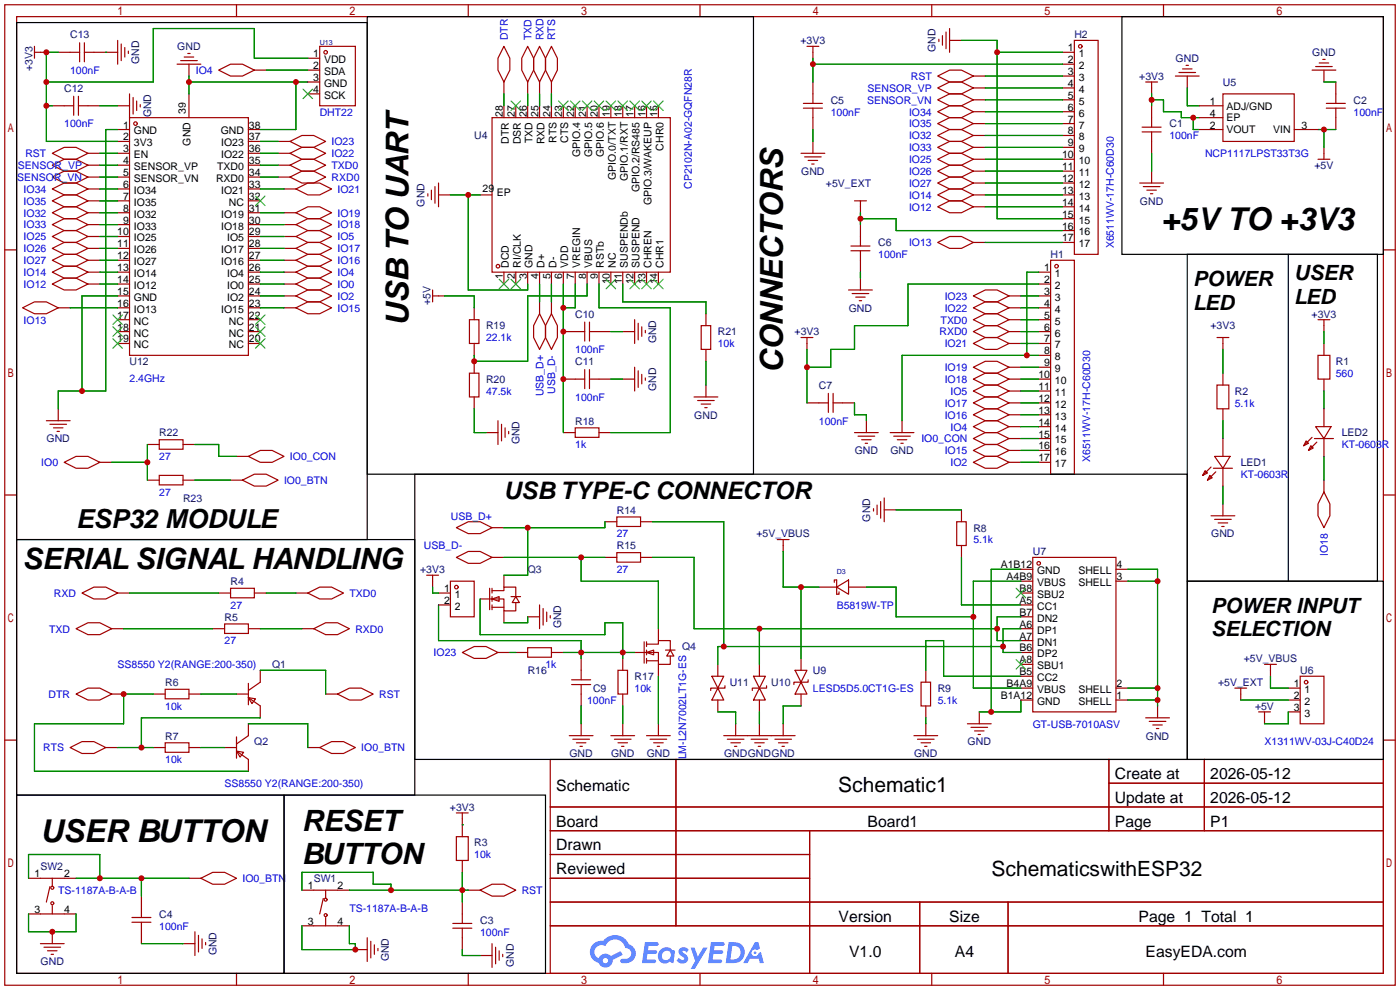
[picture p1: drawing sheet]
<svg xmlns="http://www.w3.org/2000/svg" width="299mm" height="212mm" viewBox="0 0 299 212" stroke-linecap="round" stroke-linejoin="round" font-family="sans-serif">
<g fill="none" stroke="#a10000" stroke-width=".25">
<path d="M1 1h297.2v209.6h-297.2zM3.6 3.6h292.1v204.4h-292.1zM50.5 1v2.6M100.1 1v2.6M149.6 1v2.6M199.1 1v2.6M248.7 1v2.6M1 53.4h2.6M295.7 53.4h2.5M1 105.8h2.6M295.7 105.8h2.5M1 158.2h2.6"/>
<path d="M295.7 158.2h2.5M117.6 162.3h178.1v45.7h-178.1zM117.6 172.5h178.1M117.6 177.5h178.1M144.5 162.3v35.6M173 177.5v30.5M237 162.3v15.2M237 167.4h58.7M257.4 162.3v15.2M117.6 182.6h55.4M117.6 192.8h178.1M117.6 187.7h55.4"/>
<path d="M117.6 197.9h178.1M196.6 192.8v15.2M215.4 192.8v15.2M50.5 208v2.6M100.1 208v2.6M149.6 208v2.6M199.1 208v2.6M248.7 208v2.6"/>
</g>
<g fill="#5487ff">
<path d="M145.3 202.7a1.3 1.3 0 0 1 1.9 .3l-.4 .6a.54 .54 0 0 0-.9-.2l.1 .2a1.34 1.34 0 0 1 .9 1.8 1.47 1.47 0 0 1-2.3-.1l.5-.6 .8 .5a.31 .31 0 0 0 .4-.3 .31 .31 0 0 0-.3-.4 1.12 1.12 0 0 1-.7-1.8z"/>
<path d="M147.6 202.5h.9l.6 2 1.2-2h.9l-2.7 4.6h-.9l1-1.7z"/>
<path d="M137.8 201.4h1.7a1.31 1.31 0 0 1 1.2 .2 .4 .4 0 0 1-.3 .5l-1.8 .1-.1 .9h1.6a.4 .4 0 0 1 .4 .4 .4 .4 0 0 1-.5 .4h-1.6l-.2 1.2h1.4a.46 .46 0 0 1 .5 0 .46 .46 0 0 1 .1 .5l-.4 .2h-2.6z"/>
<path d="M151.9 201.4h1.7a1.32 1.32 0 0 1 1.2 .2 .39 .39 0 0 1-.3 .5l-1.8 .1-.1 .9h1.6a.4 .4 0 0 1 .4 .4 .4 .4 0 0 1-.4 .4h-1.7l-.2 1.2h1.4a.46 .46 0 0 1 .5 0 .46 .46 0 0 1 .1 .5l-.4 .2h-2.6z"/>
<path d="M161.3 201.4h.8l.3 1.3-.6 .4a.75 .75 0 0 0-1.1 .3 .75 .75 0 0 0 .5 1 .75 .75 0 0 0 .9-.7l.5-.2 .6 2.3h-.8l-.3-.9h-1.8l-.5 .9h-1z"/>
<path d="M155.7 201.4l-.6 4.4h1.5a2.27 2.27 0 0 0 2.6-2.2 2.27 2.27 0 0 0-2.7-2.2zM156.5 202.1a1.5 1.5 0 0 1 1.8 1.6 1.5 1.5 0 0 1-1.9 1.4h-.3z"/>
<path d="M141.2 203a1.6 1.6 0 0 0-.3 2.3 1.6 1.6 0 0 0 2.3 .2l.7 .3 .3-2.4-.1-.3-.5-.1a1.58 1.58 0 0 0-2.4 0zM141.8 203.5a.98 .98 0 0 1 1.6 .4 .98 .98 0 0 1-1.1 1.3 .94 .94 0 0 1-.9-.7 .94 .94 0 0 1 .4-1z"/>
<path d="M126.8 201.8a2.37 2.37 0 0 0 1.1 4 1.54 1.54 0 0 0 1.8 1 1.54 1.54 0 0 0 1.2-1.6l2.2-1.1-.5-.8-2 1a1.57 1.57 0 0 0-2.7 .5 1.5 1.5 0 0 1-.7-2.1 1.5 1.5 0 0 1 2.2-.5 2.23 2.23 0 0 1 2.3-1.4 2.23 2.23 0 0 1 2 1.8 1.16 1.16 0 0 1 1.2 1.1 1.16 1.16 0 0 1-1.1 1.2h-.7a.47 .47 0 0 0-.5 .4 .47 .47 0 0 0 .4 .5 2.17 2.17 0 0 0 2.5-.9 2.17 2.17 0 0 0-.3-2.7l-.8-.4a3.2 3.2 0 0 0-5.5-.7l-1.1 .1zM128.8 205.3a.6 .6 0 0 1 1.2 0 .6 .6 0 0 1-1.2 0z"/>
<circle cx="161.4" cy="203.6" r=".28"/>
</g>
<g fill="none" stroke="#a10000" stroke-width=".25">
<path d="M7.4 11.2h2.5M7.4 9.9v2.5M12.4 11.2h4.6M17 9.1v4.1M18 11.2h7.1M18 9.1v4.1M25.1 8.6v5.1M25.9 9.4v3.6M26.7 10.2v2M27.4 10.9v.5M37.8 13.7h5.1M38.6 13h3.6"/>
<path d="M39.4 12.2h2M40.1 11.4h.5M40.4 13.7v2.6M46.7 15l2.6-1.3h2.5l2.6 1.3-2.6 1.3h-2.5zM54.4 15h2.5M65.8 15h2.5M65.8 17.5h2.5M65.8 12.4h2.5M68.3 9.9h7.6v12.7h-7.6zM107.7 9.9l1.3 2.5v2.6l-1.3 2.5-1.3-2.5v-2.6zM107.7 17.5v2.6M112.8 9.9l1.2 2.5v2.6l-1.2 2.5-1.3-2.5v-2.6z"/>
<path d="M112.8 17.5v2.6M115.3 9.9l1.3 2.5v2.6l-1.3 2.5-1.3-2.5v-2.6zM115.3 17.5v2.6M117.9 9.9l1.2 2.5v2.6l-1.2 2.5-1.3-2.5v-2.6zM117.9 17.5v2.6M172.5 9.9h2.5M173.7 9.9v2.5M173.7 17.5v4.6M200.4 16.3l2.5-1.3h2.6l2.5 1.3-2.5 1.2h-2.6zM200.4 18.8l2.5-1.3h2.6l2.5 1.3-2.5 1.3h-2.6zM200.7 8.4v.5M201.4 7.6v2.1"/>
<path d="M202.2 6.9v3.5M202.9 8.6h2.6M202.9 6.1v5.1M208 16.3h2.6M208 18.8h2.6M227.1 16.3h2.5M227.1 11.2h2.5M227.1 13.7h2.5M227.1 18.8h2.5M229.6 8.6h5.1v45.8h-5.1zM244.9 17.5h2.5M246.1 17.5v2.6"/>
<path d="M251.2 16.3h5.1M252 15.5h3.5M252.7 14.7h2.1M253.5 14h.5M253.7 16.3v2.5M280.4 15h5.1M281.2 14.2h3.5M281.9 13.5h2.1M282.7 12.7h.5M283 15v2.5M285.5 17.5v4.6M11.2 37.8l2.5-1.2h2.6l2.5 1.2-2.5 1.3h-2.6z"/>
<path d="M11.2 35.3l2.5-1.3h2.6l2.5 1.3-2.5 1.3h-2.6zM11.2 32.8l2.5-1.3h2.6l2.5 1.3-2.5 1.2h-2.6zM11.2 22.6h4.5M15.7 20.6v4M16.8 22.6h4.5M16.8 20.6v4M18.8 32.8h2.5M18.8 35.3h2.5M18.8 37.8h2.5M25.1 22.6h2.6M25.1 27.7h2.6M25.1 32.8h2.6"/>
<path d="M25.1 30.2h2.6M25.1 35.3h2.6M25.1 37.8h2.6M27.7 25.1h25.4v50.8h-25.4zM27.7 20.1v5M28.4 20.8v3.6M29.2 21.6v2M30 22.4v.5M40.4 20.1v5M53.1 27.7h2.5M53.1 32.8h2.5M53.1 30.2h2.5"/>
<path d="M53.1 35.3h2.5M53.1 37.8h2.5M59.4 32.8h2.6M59.4 30.2h2.6M59.4 35.3h2.6M59.4 37.8h2.6M62 30.2l2.5-1.2h2.6l2.5 1.2-2.5 1.3h-2.6zM62 32.8l2.5-1.3h2.6l2.5 1.3-2.5 1.2h-2.6zM62 35.3l2.5-1.3h2.6l2.5 1.3-2.5 1.3h-2.6zM62 37.8l2.5-1.2h2.6l2.5 1.2-2.5 1.3h-2.6zM65.8 20.1h2.5M93 39.9v3.5"/>
<path d="M93.7 39.1v5.1M105.2 25.1h38.1v33.1h-38.1zM107.7 22.6v2.5M110.2 22.6v2.5M112.8 22.6v2.5M115.3 22.6v2.5M117.9 22.6v2.5M120.4 22.6v2.5M122.9 22.6v2.5M125.5 22.6v2.5M128 22.6v2.5M130.6 22.6v2.5"/>
<path d="M133.1 22.6v2.5M135.6 22.6v2.5M138.2 22.6v2.5M140.7 22.6v2.5M171.2 32.8h5.1M171.7 23.1h4.1M171.7 22.1h4.1M172 33.5h3.5M172.7 34.3h2.1M173.5 35.1h.5M173.7 23.1v4.6M173.7 30.2v2.6"/>
<path d="M200.4 21.3l2.5-1.2h2.6l2.5 1.2-2.5 1.3h-2.6zM200.4 23.9l2.5-1.3h2.6l2.5 1.3-2.5 1.2h-2.6zM200.4 26.4l2.5-1.3h2.6l2.5 1.3-2.5 1.3h-2.6zM200.4 29l2.5-1.3h2.6l2.5 1.3-2.5 1.2h-2.6zM200.4 31.5l2.5-1.3h2.6l2.5 1.3-2.5 1.3h-2.6zM200.4 34l2.5-1.2h2.6l2.5 1.2-2.5 1.3h-2.6zM200.4 36.6l2.5-1.3h2.6l2.5 1.3-2.5 1.2h-2.6zM200.4 39.1l2.5-1.3h2.6l2.5 1.3-2.5 1.3h-2.6zM208 39.1h2.6M208 34h2.6M208 21.3h2.6M208 23.9h2.6"/>
<path d="M208 26.4h2.6M208 29h2.6M208 31.5h2.6M208 36.6h2.6M227.1 39.1h2.5M227.1 34h2.5M227.1 21.3h2.5M227.1 23.9h2.5M227.1 26.4h2.5M227.1 29h2.5M227.1 31.5h2.5M227.1 36.6h2.5"/>
<path d="M243.6 39.1h5.1M244.1 27.2h4.1M244.1 28.2h4.1M244.3 39.9h3.6M246.1 22.6v4.6M246.1 28.2v4.6M246.1 36.6v2.5M256.3 22.6h5.1M256.3 27.7h5.1M256.3 25.1h5.1M261.4 20.1h15.2v10.1h-15.2zM276.6 27.7h5.1"/>
<path d="M281.7 34h2.5M283 31.5v2.5M283.5 23.1h4M283.5 22.1h4M285.5 23.1v4.6M11.2 55.6l2.5-1.2h2.6l2.5 1.2-2.5 1.3h-2.6zM11.2 58.2l2.5-1.3h2.6l2.5 1.3-2.5 1.2h-2.6zM11.2 53.1l2.5-1.3h2.6l2.5 1.3-2.5 1.3h-2.6zM11.2 50.5l2.5-1.2h2.6l2.5 1.2-2.5 1.3h-2.6zM11.2 48l2.5-1.3h2.6l2.5 1.3-2.5 1.3h-2.6zM11.2 45.5l2.5-1.3h2.6l2.5 1.3-2.5 1.2h-2.6zM11.2 42.9l2.5-1.2h2.6l2.5 1.2-2.5 1.3h-2.6z"/>
<path d="M11.2 40.4l2.5-1.3h2.6l2.5 1.3-2.5 1.3h-2.6zM18.8 58.2h2.5M18.8 42.9h2.5M18.8 40.4h2.5M18.8 45.5h2.5M18.8 48h2.5M18.8 50.5h2.5M18.8 53.1h2.5M18.8 55.6h2.5M25.1 58.2h2.6M25.1 42.9h2.6M25.1 40.4h2.6"/>
<path d="M25.1 45.5h2.6M25.1 48h2.6M25.1 50.5h2.6M25.1 53.1h2.6M25.1 55.6h2.6M53.1 58.2h2.5M53.1 42.9h2.5M53.1 40.4h2.5M53.1 45.5h2.5M53.1 48h2.5M53.1 50.5h2.5M53.1 53.1h2.5"/>
<path d="M53.1 55.6h2.5M60.7 58.2h2.5M60.7 40.4h2.5M60.7 45.5h2.5M60.7 48h2.5M60.7 50.5h2.5M60.7 53.1h2.5M60.7 55.6h2.5M63.2 40.4l2.6-1.3h2.5l2.6 1.3-2.6 1.3h-2.5zM63.2 45.5l2.6-1.3h2.5l2.6 1.3-2.6 1.2h-2.5zM63.2 48l2.6-1.3h2.5l2.6 1.3-2.6 1.3h-2.5zM63.2 50.5l2.6-1.2h2.5l2.6 1.2-2.6 1.3h-2.5z"/>
<path d="M63.2 53.1l2.6-1.3h2.5l2.6 1.3-2.6 1.3h-2.5zM63.2 55.6l2.6-1.2h2.5l2.6 1.2-2.6 1.3h-2.5zM63.2 58.2l2.6-1.3h2.5l2.6 1.3-2.6 1.2h-2.5zM91.4 41.4v.5M92.2 40.6v2.1M93.7 41.7h2.6M102.6 41.7h2.6M107.7 58.2v2.5M110.2 58.2v2.5M112.8 58.2v2.5M115.3 58.2v2.5M117.9 58.2v2.5"/>
<path d="M120.4 58.2v2.5M122.9 58.2v2.5M125.5 58.2v2.5M128 58.2v2.5M130.6 58.2v2.5M133.1 58.2v2.5M135.6 58.2v2.5M138.2 58.2v2.5M140.7 58.2v2.5M181.9 52.6h4M181.9 53.6h4M182.6 42.9h2.6"/>
<path d="M183.9 42.9v2.6M183.9 48v4.6M183.9 53.6v4.6M183.9 59.4v2.6M200.4 41.7l2.5-1.3h2.6l2.5 1.3-2.5 1.2h-2.6zM200.4 44.2l2.5-1.3h2.6l2.5 1.3-2.5 1.3h-2.6zM200.4 51.8l2.5-1.3h2.6l2.5 1.3-2.5 1.3h-2.6zM208 41.7h2.6M208 44.2h2.6M208 51.8h2.6M222 58.2h2.5M224.5 55.6h5.1v45.7h-5.1z"/>
<path d="M227.1 41.7h2.5M227.1 44.2h2.5M227.1 46.7h2.5M227.1 49.3h2.5M227.1 51.8h2.5M245.1 40.6h2M245.9 41.4h.5M4.8 65.8l2.6-1.3h2.5l2.5 1.3-2.5 1.3h-2.5zM11.2 60.7l2.5-1.3h2.6l2.5 1.3-2.5 1.3h-2.6zM12.4 65.8h2.6M18.8 60.7h2.5M25.1 68.3h2.6"/>
<path d="M25.1 60.7h2.6M25.1 63.2h2.6M25.1 65.8h2.6M25.1 70.9h2.6M25.1 73.4h2.6M53.1 68.3h2.5M53.1 60.7h2.5M53.1 63.2h2.5M53.1 65.8h2.5M53.1 70.9h2.5M53.1 73.4h2.5M60.7 60.7h2.5"/>
<path d="M60.7 63.2h2.5M60.7 65.8h2.5M63.2 60.7l2.6-1.3h2.5l2.6 1.3-2.6 1.3h-2.5zM63.2 63.2l2.6-1.2h2.5l2.6 1.2-2.6 1.3h-2.5zM63.2 65.8l2.6-1.3h2.5l2.6 1.3-2.6 1.3h-2.5zM92.5 63.2h2.5M92.5 62v2.5M100.3 68.3h2.1v5.1h-2.1zM100.3 79.8h2.1v5h-2.1zM101.3 65.8v2.5M101.3 73.4v2.5M101.3 77.2v2.6"/>
<path d="M115.3 67.1l1.3 2.5v2.5l-1.3 2.6-1.3-2.6v-2.5zM115.3 64.5v2.6M117.9 67.1l1.2 2.5v2.5l-1.2 2.6-1.3-2.6v-2.5zM117.9 64.5v2.6M120.4 70.9h4.6M125 68.8v4.1M125 79v4.1M126 70.9h4.6M126 68.8v4.1M126 79v4.1M133.1 70.9h2.5M135.6 68.3v5.1"/>
<path d="M135.6 78.5v5.1M136.4 69.1v3.5M136.4 79.2v3.6M137.2 69.8v2.1M137.9 70.6v.5M149.9 69.6h2v5.1h-2zM150.9 67.1v2.5M150.9 74.7v2.5M171.2 72.1h2.5M172.5 72.1v2.6M181.4 62h5M182.1 62.7h3.6"/>
<path d="M182.9 63.5h2M183.6 64.3h.5M208 63.2l2.6-1.2h2.5l2.5 1.2-2.5 1.3h-2.5zM208 65.8l2.6-1.3h2.5l2.5 1.3-2.5 1.3h-2.5zM208 68.3l2.6-1.2h2.5l2.5 1.2-2.5 1.3h-2.5zM208 70.9l2.6-1.3h2.5l2.5 1.3-2.5 1.2h-2.5zM208 73.4l2.6-1.3h2.5l2.5 1.3-2.5 1.3h-2.5zM208 78.5l2.6-1.3h2.5l2.5 1.3-2.5 1.3h-2.5zM215.6 68.3h2.6M215.6 63.2h2.6M215.6 65.8h2.6M215.6 70.9h2.6"/>
<path d="M215.6 73.4h2.6M215.6 78.5h2.6M222 68.3h2.5M222 60.7h2.5M222 63.2h2.5M222 65.8h2.5M222 70.9h2.5M222 73.4h2.5M222 75.9h2.5M222 78.5h2.5M260.1 72.1h2.5M261.4 72.1v2.6"/>
<path d="M261.4 79.8v2.5M281.7 75.9h2.5v5.1h-2.5zM281.7 68.3h2.5M283 68.3v2.6M283 73.4v2.5M9.9 89.9h5.1M10.7 90.7h3.5M11.4 91.4h2.1M12.2 92.2h.5M12.4 87.4v2.5M13.7 98.8l2.6-1.3h2.5l2.5 1.3-2.5 1.3h-2.5zM21.3 98.8h2.6"/>
<path d="M31.5 95h2.5M34 94h5.1v2h-5.1zM39.1 95h2.6M50.5 97.5h2.6M53.1 97.5l2.5-1.2h2.6l2.5 1.2-2.5 1.3h-2.6zM101.3 84.8v2.6M103.9 92.5h2.5M106.4 89.9v5.1M107.2 90.7v3.5M107.9 91.4v2.1M108.7 92.2v.5M120.4 81h4.6"/>
<path d="M120.4 92.5h2.5M122.9 91.4h5.1v2.1h-5.1zM126 81h4.6M128 92.5h2.6M133.1 81h2.5M137.2 80v2M137.9 80.8v.5M148.3 84.8h5.1M149.1 85.6h3.6M149.9 86.4h2M150.6 87.1h.5M150.9 82.3v2.5"/>
<path d="M172.5 86.1h4.5M177 84.1v4M178.1 86.1h4.5M178.1 84.1v4M182.6 92.5h5.1M183.4 93.2h3.5M184.1 94h2.1M184.9 94.7h.5M185.2 89.9v2.6M190.2 92.5h5.1M191 93.2h3.6M191.8 94h2"/>
<path d="M192.5 94.7h.5M192.8 89.9v2.6M208 81l2.6-1.2h2.5l2.5 1.2-2.5 1.3h-2.5zM208 83.6l2.6-1.3h2.5l2.5 1.3-2.5 1.2h-2.5zM208 86.1l2.6-1.3h2.5l2.5 1.3-2.5 1.3h-2.5zM208 88.6l2.6-1.2h2.5l2.5 1.2-2.5 1.3h-2.5zM208 91.2l2.6-1.3h2.5l2.5 1.3-2.5 1.3h-2.5zM208 93.7l2.6-1.2h2.5l2.5 1.2-2.5 1.3h-2.5zM208 96.3l2.6-1.3h2.5l2.5 1.3-2.5 1.2h-2.5zM208 98.8l2.6-1.3h2.5l2.5 1.3-2.5 1.3h-2.5zM215.6 81h2.6M215.6 83.6h2.6"/>
<path d="M215.6 86.1h2.6M215.6 88.6h2.6M215.6 91.2h2.6M215.6 93.7h2.6M215.6 96.3h2.6M215.6 98.8h2.6M222 81h2.5M222 83.6h2.5M222 86.1h2.5M222 88.6h2.5M222 91.2h2.5M222 93.7h2.5"/>
<path d="M222 96.3h2.5M222 98.8h2.5M258.8 99.8l-1.8 1.8M259.6 97.5h3.3l-1.5 2.6zM260.1 82.3h2.5v5.1h-2.5zM261.4 87.4v2.5M261.4 93.7v3.8M279.1 94.2l.6 .5-1.1 .5zM280.2 95.2l.5 .6-1 .5zM280.4 93.5l-1.8 1.7M280.9 93.7h4.1M281.2 91.2h3.3l-1.5 2.5z"/>
<path d="M281.4 94.5l-1.7 1.8M283 81v2.6M283 87.4v3.8M283 93.7v3.8M31.5 102.6h2.5M34 101.6h5.1v2h-5.1zM39.1 102.6h2.6M49.3 102.6h2.5M51.8 102.6l2.6-1.3h2.5l2.5 1.3-2.5 1.3h-2.5zM97.5 119.1l2.6-1.2h2.5l2.6 1.2-2.6 1.3h-2.5zM97.5 112.8l2.6-1.3h2.5l2.6 1.3-2.6 1.2h-2.5zM105.2 119.1h2.5"/>
<path d="M105.2 112.8h2.5M129.3 111.5h2.5M129.3 119.1h2.5M131.8 110.5h5.1v2h-5.1zM131.8 118.1h5.1v2h-5.1zM136.9 111.5h2.5M136.9 119.1h2.5M166.1 115.3h2.6M167.4 115.3v2.6M186.7 108.7v.5M187.5 107.9v2.1M188.2 107.2v3.5"/>
<path d="M189 109h2.5M189 106.4v5.1M204.5 111.5h2v5.1h-2zM205.5 109v2.5M205.5 116.6v2.5M220.7 119.1h17.8v33h-17.8zM257.6 100.6l.5 .5-1.1 .5zM258.6 101.6l.5 .5-1 .5zM258.8 110.2h5.1M259.3 100.1h4.1M259.6 111h3.5M259.8 100.8l-1.7 1.8"/>
<path d="M260.3 111.8h2.1M261.1 112.5h.5M261.4 100.1v3.8M261.4 107.7v2.5M283 105.2l1.2 2.5v2.5l-1.2 2.6-1.3-2.6v-2.5zM283 102.6v2.6M16.3 134.4l2.5-1.3h2.5l2.6 1.3-2.6 1.2h-2.5zM17.5 126.7l2.6-1.2h2.5l2.5 1.2-2.5 1.3h-2.5zM23.9 134.4h2.5M25.1 126.7h2.6M45.5 134.4h2.5M46.7 126.7h2.6"/>
<path d="M48 133.4h5.1v2h-5.1zM49.3 125.7h5.1v2.1h-5.1zM53.1 134.4h2.5M54.4 126.7h2.5M63.2 126.7h2.6M64.5 134.4h2.6M65.8 126.7l2.5-1.2h2.6l2.5 1.2-2.5 1.3h-2.6zM67.1 134.4l2.5-1.3h2.5l2.6 1.3-2.6 1.2h-2.5zM91.2 122.9h2.5M92.5 122.9v2.6M93.7 126.7h2.6M93.7 129.3h2.6"/>
<path d="M96.3 124.2h5v7.6h-5zM98.8 139.4l2.5-1.2h2.6l2.5 1.2-2.5 1.3h-2.6zM102.6 128h2.6M104.6 125.7v4.6M105.2 128l1.5-.5v1zM105.2 126.2h2.5v-.7h2.5v2M105.2 128h2.5v2.6h2.5v-1.8M105.2 125.7v1M105.2 127.5v1M105.2 129.3v1M105.2 129.8h2.5M106.4 139.4h2.6"/>
<path d="M107.7 122.9v2.6M107.7 130.6v2.5M109.2 127.5h2.1M110.2 127.5l.8 1.3h-1.5zM110.2 139.4h2.6M112.8 138.4h5.1v2.1h-5.1zM112.8 131.8h2.5M115.3 129.3v5.1M116.1 130v3.6M116.8 130.8v2M117.6 131.6v.5M117.9 139.4h2.5"/>
<path d="M135.6 139.4h2.6M137.7 137.2v4.5M138.2 139.4l1.5-.5v1.1zM138.2 137.7h2.5v-.8h2.6v2M138.2 139.4h2.5v2.6h2.6v-1.8M138.2 137.2v1M138.2 138.9v1.1M140.7 134.4v2.5M142.2 138.9h2.1M143.3 138.9l.7 1.3h-1.5zM175 125.5h3.8M178.3 124.5v-.5h.5v3h.5v-.5"/>
<path d="M178.8 125.5l2.6-1.5v3zM181.4 125.5h3.8M218.2 126.7h2.5M218.2 134.4h2.5M218.2 121.7h2.5M218.2 124.2h2.5M218.2 139.4h2.5M218.2 136.9h2.5M218.2 131.8h2.5M218.2 129.3h2.5M238.5 121.7h2.5M238.5 124.2h2.5"/>
<path d="M15 159.8l2.5-1.3h2.6l2.5 1.3-2.5 1.2h-2.6zM16.3 148.3l2.5-1.2h2.5l2.6 1.2-2.6 1.3h-2.5zM22.6 159.8h2.5M23.9 148.3h2.5M32.8 148.3h2.5M32.8 159.8h2.5M35.3 147.3h5.1v2.1h-5.1zM35.3 158.8h5.1v2h-5.1zM40.4 148.3h2.5M40.4 159.8h2.5M48 159.8h2.5M50.5 148.3h2.6"/>
<path d="M50.5 157.5v4.6M53.1 149.1l1.5 .3-.8 1zM53.1 146.1v4.5M53.1 154.7v2.5l-2.6 1.8M53.1 149.1l2.5 1.8v2.5M55.6 143.3v2.5l-2.5 1.8M65.8 159.8h2.5M68.3 159.8l2.6-1.3h2.5l2.5 1.3-2.5 1.2h-2.5zM69.6 148.3h2.5M72.1 148.3l2.6-1.2h2.5l2.6 1.2-2.6 1.3h-2.5zM121.7 157.2h5M122.2 145.3h4"/>
<path d="M122.2 146.3h4M122.4 158h3.6M123.2 158.8h2M124 159.5h.5M124.2 140.7v4.6M124.2 146.3v4.6M124.2 154.7v2.5M130.6 157.2h5M131.3 158h3.6M132.1 143.3h2v5h-2zM132.1 158.8h2M132.8 159.5h.5"/>
<path d="M133.1 140.7v2.6M133.1 148.3v2.6M133.1 154.7v2.5M138.2 140.7v1M138.2 157.2h5.1M138.2 141.2h2.5M138.9 158h3.6M139.7 158.8h2M140.5 159.5h.5M140.7 142v2.5M140.7 154.7v2.5M152.1 144.5h2.6l-1.3 2.6z"/>
<path d="M153.4 147.1l1.3 2.5h-2.6zM153.4 142v2.5M153.4 149.6v2.5M154.7 157.2h15.2M154.9 146.6v.5h-3v.5M155.4 158h3.6M156.2 158.8h2M157 159.5h.5M157.2 154.7v2.5M160.5 158h3.6M161 144.5h2.6l-1.3 2.6zM161.3 158.8h2"/>
<path d="M162.1 159.5h.5M162.3 147.1l1.3 2.5h-2.6zM162.3 142v2.5M162.3 149.6v2.5M162.3 154.7v2.5M163.8 146.6v.5h-3v.5M165.6 158h3.6M166.4 158.8h2M167.1 159.5h.5M167.4 154.7v2.5M169.9 143.3h2.6l-1.3 2.5zM171.2 145.8l1.3 2.5h-2.6z"/>
<path d="M171.2 140.7v2.6M171.2 148.3v2.6M172.7 145.3v.5h-3v.5M195.3 157.2h5.1M196.1 158h3.5M196.8 145.8h2.1v5.1h-2.1zM196.8 158.8h2.1M197.6 159.5h.5M197.9 143.3v2.5M197.9 150.9v2.5M197.9 154.7v2.5M206.8 154.7h5"/>
<path d="M207.5 155.4h3.6M208.3 156.2h2M209 157h.5M209.3 152.1v2.6M218.2 149.6h2.5M218.2 147.1h2.5M218.2 142h2.5M218.2 144.5h2.5M238.5 149.6h2.5M238.5 147.1h2.5M244.9 153.4h5M245.6 154.2h3.6"/>
<path d="M246.4 154.9h2M247.1 155.7h.5M247.4 150.9v2.5M263.9 147.1h2.5M265.2 147.1v2.5M269 152.1h2.5M270.3 142h2.5M270.3 152.1v2.6M271.5 142v2.5M275.3 152.1h2.6M275.3 149.6h2.6M275.3 147.1h2.6"/>
<path d="M277.9 144.5h5.1v10.2h-5.1zM50.5 160.5l1.6 .3-.8 1zM50.5 160.5l2.6 1.8v2.5M97.5 178.8h2.6v5.1h-2.6zM97.5 173.7h2.6M98.8 173.7v5.1M6.1 195.3h10.2M6.1 187.7h10.2M10.7 189.5l-.8 3.3M11.2 187.7v1.8M11.2 193.5v1.8M11.2 199.1v2.6"/>
<path d="M28.2 196.1h4.1M28.2 197.1h4.1M30.2 191.5v4.6M30.2 197.1v4.6M40.4 187.7h2.5M41.7 199.1v5.1M42.4 199.9v3.6M42.9 187.7l2.6-1.3h2.5l2.5 1.3-2.5 1.3h-2.5zM64.5 197.9h10.2M64.5 190.2h10.2M69.1 192l-.8 3.3M69.6 190.2v1.8"/>
<path d="M69.6 196.1v1.8M96.8 197.4h4M96.8 198.4h4M98.8 183.9v2.5M98.8 192.8v4.6M98.8 198.4v4.5M100.1 190.2h2.5M102.6 190.2l2.6-1.2h2.5l2.5 1.2-2.5 1.3h-2.5zM8.6 201.7h5.1M9.4 202.4h3.6M10.2 203.2h2M10.9 204h.5"/>
<path d="M39.1 201.7h2.6M43.2 200.7v2M43.9 201.4v.5M75.9 202.9h2.6M78.5 200.4v5.1M79.2 201.2v3.5M80 201.9v2.1M80.8 202.7v.5M102.6 204.2h2.6M105.2 201.7v5.1M105.9 202.4v3.6M106.7 203.2v2"/>
<path d="M107.4 204v.5"/>
<circle cx="69.6" cy="11.2" r=".38"/>
<circle cx="230.9" cy="9.9" r=".38"/>
<circle cx="29" cy="26.4" r=".38"/>
<circle cx="106.4" cy="56.9" r=".38"/>
<circle cx="225.8" cy="56.9" r=".38"/>
<circle cx="97.5" cy="125.5" r=".38"/>
<circle cx="222" cy="120.4" r=".38"/>
<circle cx="279.1" cy="145.8" r=".38"/>
<circle cx="11.2" cy="193" r=".32"/>
<circle cx="11.2" cy="189.7" r=".32"/>
<circle cx="69.6" cy="192.3" r=".32"/>
<circle cx="69.6" cy="195.6" r=".32"/>
</g>
<g fill="none" stroke="#3c3" stroke-width=".25">
<path d="M64.8 19.1l2 2M66.8 19.1l-2 2M109.2 21.6l2.1 2M111.3 21.6l-2.1 2M119.4 21.6l2 2M121.4 21.6l-2 2M121.9 21.6l2.1 2M124 21.6l-2.1 2M124.5 21.6l2 2M126.5 21.6l-2 2M127 21.6l2 2M129 21.6l-2 2"/>
<path d="M129.5 21.6l2.1 2M131.6 21.6l-2.1 2M132.1 21.6l2 2M134.1 21.6l-2 2M134.6 21.6l2.1 2M136.7 21.6l-2.1 2M137.2 21.6l2 2M139.2 21.6l-2 2M139.7 21.6l2 2M141.7 21.6l-2 2M54.6 41.9l2 2M56.6 41.9l-2 2"/>
<path d="M106.7 59.7l2 2M108.7 59.7l-2 2M109.2 59.7l2.1 2M111.3 59.7l-2.1 2M129.5 59.7l2.1 2M131.6 59.7l-2.1 2M134.6 59.7l2.1 2M136.7 59.7l-2.1 2M137.2 59.7l2 2M139.2 59.7l-2 2M139.7 59.7l2 2M141.7 59.7l-2 2"/>
<path d="M24.1 72.4l2.1 2M24.1 69.8l2.1 2.1M24.1 67.3l2.1 2M26.2 72.4l-2.1 2M26.2 69.8l-2.1 2.1M26.2 67.3l-2.1 2M54.6 67.3l2 2M54.6 69.8l2 2.1M54.6 72.4l2 2M56.6 67.3l-2 2M56.6 69.8l-2 2.1M56.6 72.4l-2 2"/>
<path d="M217.2 125.7l2 2.1M219.2 125.7l-2 2.1M217.2 141l2 2M219.2 141l-2 2"/>
</g>
<g fill="none" stroke="#008700" stroke-width=".25">
<path d="M12.4 11.2h-2.5v19h15.2M22.6 11.2h.1M40.4 17.5h25.4M40.4 16.3v3.8M56.9 15h8.9M63.2 17.5v10.2h-7.6M65.8 12.4h-11.4v-6.3h-21.6v11.4h-22.9M173.7 12.4v5.1M173.7 13.7h53.4M205.5 8.6h7.6v38.1h14M210.6 16.3h16.5M210.6 18.8h16.5"/>
<path d="M213.1 11.2h14M253.7 18.8v3.8h2.6M283 17.5h2.5M9.9 22.6h1.3M21.3 22.6h3.8M21.3 32.8h3.8M21.3 35.3h3.8M21.3 37.8h3.8M25.1 27.7h-2.5v55.9h-10.2v3.8M55.6 32.8h3.8M55.6 35.3h3.8M55.6 37.8h3.8"/>
<path d="M55.6 30.2h3.8M107.7 20.1v2.5M112.8 20.1v2.5M115.3 20.1v2.5M117.9 20.1v2.5M173.7 27.7v2.5M210.6 21.3h16.5M210.6 23.9h16.5M210.6 26.4h16.5M210.6 29h16.5M210.6 31.5h16.5M210.6 34h16.5"/>
<path d="M210.6 36.6h16.5M210.6 39.1h16.5M246.1 20.1v2.5M246.1 32.8v3.8M246.1 21.3h2.6v2.6h3.8v1.2h3.8M255 25.1v2.6h1.3M281.7 27.7h3.8M283 27.7v3.8M21.3 58.2h3.8M21.3 40.4h3.8M21.3 42.9h3.8M21.3 45.5h3.8"/>
<path d="M21.3 48h3.8M21.3 50.5h3.8M21.3 53.1h3.8M21.3 55.6h3.8M55.6 58.2h5.1M55.6 40.4h5.1M55.6 45.5h5.1M55.6 48h5.1M55.6 50.5h5.1M55.6 53.1h5.1M55.6 55.6h5.1M96.3 41.7h6.3"/>
<path d="M100.1 41.7v20.3h12.7v-1.3M183.9 46.7h7.6v2.6h35.6M183.9 45.5v2.5M183.9 58.2v1.2M210.6 41.7h16.5M210.6 44.2h16.5M210.6 51.8h16.5M222 58.2h-2.5v17.7M15 65.8h10.1M21.3 60.7h3.8M25.1 63.2h-7.6v20.4M55.6 63.2h5.1"/>
<path d="M55.6 65.8h5.1M55.6 60.7h5.1M95 63.2h6.3v2.6M115.3 60.7v3.8M117.9 60.7v3.8M120.4 60.7v31.8M122.9 60.7v5.1h-2.5M125.5 60.7v2.5h-12.7v14h-11.5v-1.3M128 60.7v5.1h15.3v26.7h-12.7M130.6 70.9h2.5M133.1 60.7v3.8h17.8v2.6M150.9 77.2v5.1"/>
<path d="M172.5 74.7v11.4M218.2 63.2h3.8M218.2 65.8h3.8M218.2 68.3h3.8M218.2 70.9h3.8M218.2 73.4h3.8M218.2 78.5h3.8M222 60.7h-27.9v8.9h-11.5v5.1h-5.1v3.8h-5M222 75.9h-29.2v14M261.4 74.7v5.1M283 70.9v2.5M23.9 98.8h7.6"/>
<path d="M31.5 95v7.6M41.7 95h5v2.5h3.8M101.3 87.4v5.1h2.6M130.6 81h2.5M182.6 86.1v2.5h2.6v1.3M218.2 81h3.8M218.2 83.6h3.8M218.2 86.1h3.8M218.2 88.6h3.8M218.2 91.2h3.8M218.2 93.7h3.8M218.2 96.3h3.8"/>
<path d="M218.2 98.8h3.8M261.4 89.9v3.8M283 83.6v3.8M283 97.5v5.1M41.7 102.6h7.6M107.7 119.1h21.6M112.8 112.8v10.1h-5.1M124.2 119.1v5.1h16.5v10.2M129.3 111.5v1.3h-21.6M139.4 119.1h8.9v15.3h64.8M139.4 111.5h15.3v26.7M167.4 117.9v7.6h7.6"/>
<path d="M191.5 109h14M205.5 119.1v10.2h12.7M261.4 103.9v3.8M26.4 134.4h19.1M27.7 126.7h19M55.6 134.4h8.9M56.9 126.7h6.3M92.5 125.5v1.2h1.2M93.7 129.3v7.6h30.5v3.8M102.6 128v7.6h26.7v-2.5h3.8v7.6M109 139.4h1.2M112.8 131.8v1.3h-5.1"/>
<path d="M120.4 139.4h15.2M162.3 134.4v7.6M171.2 125.5v15.2M185.2 125.5h6.3v6.3h16.5M214.4 138.2h-61v3.8M218.2 124.2h-10.2v22.9h10.2M218.2 134.4h-3.8v5h3.8M218.2 131.8h-5.1v5.1h5.1M218.2 121.7h-6.4v30.4M241 121.7h6.4v29.2M241 124.2h6.4M25.1 159.8h7.7"/>
<path d="M32.8 148.3h-6.4v6.4h-19v10.1h45.7M42.9 148.3h7.6M42.9 159.8h5.1M53.1 154.7h12.7v5.1M55.6 153.4h-25.4v6.4M55.6 143.3h14v5M124.2 150.9v3.8M133.1 150.9v3.8M140.7 144.5v10.2M153.4 152.1h3.8v2.6M162.3 152.1v2.6M171.2 150.9h-3.8v3.8"/>
<path d="M197.9 143.3v-6.4h3.8v7.6h16.5M197.9 153.4v1.3M218.2 149.6v2.5h-8.9M241 147.1h6.4M241 149.6h6.4M265.2 149.6h10.1M271.5 144.5v2.6h3.8M275.3 152.1v2.6h-5M98.8 176.3h.1M6.1 187.7v-5.1h15.2v5.1M6.1 195.3v3.8h10.2v-3.8M16.3 187.7h24.1"/>
<path d="M30.2 187.7v3.8M64.5 190.2v-3.8h15.3v2.6h3.8v1.2M64.5 197.9v5h11.4v-1.2h-1.2v-3.8M74.7 190.2h25.4M98.8 186.4v6.4M30.2 201.7h8.9M98.8 202.9v1.3h3.8"/>
</g>
<path d="M3.6 4.8h74.9v110.5h-74.9zM78.5 3.6h82.5v97.7h-82.5zM239.8 3.6h55.9v50.8h-55.9zM253.7 54.4h40.7v69.8h-40.7zM275.3 54.4v69.8M3.6 115.3h85v54.6h-85zM88.6 101.3h165.1v61h-165.1zM253.7 124.2h42v38.1h-42zM3.6 169.9h57.1v38.1h-57.1zM60.7 169.9h55.9v38.1h-55.9z" fill="none" stroke="#000" stroke-width=".25"/>
<g fill="#c00">
<circle cx="246.1" cy="21.3" r=".63"/>
<circle cx="255" cy="25.1" r=".63"/>
<circle cx="283" cy="27.7" r=".63"/>
<circle cx="98.8" cy="190.2" r=".63"/>
<circle cx="83.6" cy="190.2" r=".63"/>
<circle cx="30.2" cy="187.7" r=".63"/>
<circle cx="21.3" cy="187.7" r=".63"/>
<circle cx="26.4" cy="148.3" r=".63"/>
<circle cx="30.2" cy="159.8" r=".63"/>
<circle cx="213.1" cy="11.2" r=".63"/>
<circle cx="183.9" cy="46.7" r=".63"/>
<circle cx="211.8" cy="152.1" r=".63"/>
<circle cx="247.4" cy="124.2" r=".63"/>
<circle cx="247.4" cy="147.1" r=".63"/>
<circle cx="247.4" cy="149.6" r=".63"/>
<circle cx="208" cy="131.8" r=".63"/>
<circle cx="171.2" cy="125.5" r=".63"/>
<circle cx="124.2" cy="139.4" r=".63"/>
<circle cx="133.1" cy="139.4" r=".63"/>
<circle cx="112.8" cy="112.8" r=".63"/>
<circle cx="214.4" cy="138.2" r=".63"/>
<circle cx="154.7" cy="138.2" r=".63"/>
<circle cx="124.2" cy="119.1" r=".63"/>
<circle cx="213.1" cy="134.4" r=".63"/>
<circle cx="162.3" cy="134.4" r=".63"/>
<circle cx="219.5" cy="75.9" r=".63"/>
<circle cx="101.3" cy="77.2" r=".63"/>
<circle cx="120.4" cy="70.9" r=".63"/>
<circle cx="120.4" cy="81" r=".63"/>
<circle cx="120.4" cy="65.8" r=".63"/>
<circle cx="100.1" cy="41.7" r=".63"/>
<circle cx="17.5" cy="83.6" r=".63"/>
<circle cx="40.4" cy="17.5" r=".63"/>
<circle cx="63.2" cy="17.5" r=".63"/>
<circle cx="172.5" cy="78.5" r=".63"/>
<circle cx="173.7" cy="13.7" r=".63"/>
<circle cx="31.5" cy="98.8" r=".63"/>
<circle cx="9.9" cy="17.5" r=".63"/>
<circle cx="9.9" cy="22.6" r=".63"/>
<circle cx="9.9" cy="11.2" r=".63"/>
<circle cx="75.9" cy="202.9" r=".63"/>
<circle cx="11.2" cy="199.1" r=".63"/>
</g>
<g font-size="6.7">
<text x="248.2" y="49.2">+5V TO +3V3</text>
<text x="87.3" y="69.6" transform="rotate(-90 87.3 69.6)">USB TO UART</text>
<text x="167.3" y="79.8" transform="rotate(-90 167.3 79.8)">CONNECTORS</text>
<text x="8.6" y="180">USER BUTTON</text>
</g>
<g font-size="6.3">
<text x="4.8" y="121.7">SERIAL SIGNAL HANDLING</text>
<text x="64.5" y="177.6">RESET</text>
<text x="64.5" y="184.7">BUTTON</text>
</g>
<text font-size="5.6" x="16.3" y="112.9">ESP32 MODULE</text>
<text font-size="5.2" x="107.7" y="106.7">USB TYPE-C CONNECTOR</text>
<g font-size="4.5">
<text x="276.6" y="59.8">USER</text>
<text x="255" y="61.1">POWER</text>
<text x="276.6" y="64.9">LED</text>
<text x="255" y="66.2">LED</text>
<text x="258.8" y="130.9">POWER INPUT</text>
<text x="258.8" y="136">SELECTION</text>
<text x="179.2" y="169.4">Schematic1</text>
<text x="211.9" y="187.1">SchematicswithESP32</text>
</g>
<g font-size="3.4">
<text x="238.3" y="166.5">Create at</text>
<text x="258.7" y="166.5">2026-05-12</text>
<text x="118.9" y="169">Schematic</text>
<text x="238.3" y="171.6">Update at</text>
<text x="258.7" y="171.6">2026-05-12</text>
<text x="118.9" y="176.6">Board</text>
<text x="185.4" y="176.6">Board1</text>
<text x="238.3" y="176.6">Page</text>
<text x="258.7" y="176.6">P1</text>
<text x="118.9" y="181.7">Drawn</text>
<text x="118.9" y="186.8">Reviewed</text>
<text x="179.2" y="197">Version</text>
<text x="202.9" y="197">Size</text>
<text x="243.3" y="197">Page 1 Total 1</text>
<text x="181.5" y="204.6">V1.0</text>
<text x="204.1" y="204.6">A4</text>
<text x="244.8" y="204.6">EasyEDA.com</text>
</g>
<g font-size="2.2" fill="#000080">
<text x="15" y="8.2">C13</text>
<text x="37.9" y="10.7">GND</text>
<text x="171.1" y="9.5">+3V3</text>
<text x="200" y="11.1" transform="rotate(-90 200 11.1)">GND</text>
<text x="229.6" y="8.2">H2</text>
<text x="280.5" y="12">GND</text>
<text x="6.9" y="15.1" transform="rotate(-90 6.9 15.1)">+3V3</text>
<text x="29.8" y="13.7" transform="rotate(-90 29.8 13.7)">GND</text>
<text x="243.5" y="17.1">+3V3</text>
<text x="251.3" y="13.3">GND</text>
<text x="13.7" y="19.6">C12</text>
<text x="177.5" y="22.2">C5</text>
<text x="261.4" y="18.3">U5</text>
<text x="289.3" y="22.2">C2</text>
<text x="32.3" y="25.1" transform="rotate(-90 32.3 25.1)">GND</text>
<text x="101.3" y="29.8">U4</text>
<text x="249.9" y="27.2">C1</text>
<text x="171.2" y="37.4">GND</text>
<text x="176.5" y="39.9">+5V_EXT</text>
<text x="280.9" y="36.1">+5V</text>
<text x="90.7" y="44.1" transform="rotate(-90 90.7 44.1)">GND</text>
<text x="243.6" y="43.7">GND</text>
<text x="187.7" y="52.6">C6</text>
<text x="224.5" y="55.2">H1</text>
<text x="92" y="65.3" transform="rotate(-90 92 65.3)">+5V</text>
<text x="103.9" y="70.4">R19</text>
<text x="122.9" y="67.9">C10</text>
<text x="153.4" y="71.7">R21</text>
<text x="169.8" y="71.7">+3V3</text>
<text x="181.4" y="66.6">GND</text>
<text x="258.7" y="70.4">+3V3</text>
<text x="280.3" y="67.9">+3V3</text>
<text x="140.3" y="73.4" transform="rotate(-90 140.3 73.4)">GND</text>
<text x="27.7" y="78">U12</text>
<text x="103.9" y="81.8">R20</text>
<text x="122.9" y="78">C11</text>
<text x="140.3" y="83.5" transform="rotate(-90 140.3 83.5)">GND</text>
<text x="175" y="83.1">C7</text>
<text x="285.5" y="78">R1</text>
<text x="148.4" y="89.5">GND</text>
<text x="263.9" y="84.4">R2</text>
<text x="10" y="94.5">GND</text>
<text x="34" y="93.3">R22</text>
<text x="111.1" y="94.9" transform="rotate(-90 111.1 94.9)">GND</text>
<text x="122.9" y="90.7">R18</text>
<text x="286.8" y="93.3">LED2</text>
<text x="182.7" y="97.1">GND</text>
<text x="190.3" y="97.1">GND</text>
<text x="265.2" y="99.6">LED1</text>
<text x="39.1" y="107.2">R23</text>
<text x="131.8" y="109.8">R14</text>
<text x="186" y="111.5" transform="rotate(-90 186 111.5)">GND</text>
<text x="208" y="113.6">R8</text>
<text x="131.8" y="117.4">R15</text>
<text x="161.7" y="114.9">+5V_VBUS</text>
<text x="220.7" y="118.7">U7</text>
<text x="258.9" y="114.9">GND</text>
<text x="49.3" y="125">R4</text>
<text x="89.8" y="122.5">+3V3</text>
<text x="112.8" y="122.5">Q3</text>
<text x="48" y="132.6">R5</text>
<text x="119.9" y="134.3" transform="rotate(-90 119.9 134.3)">GND</text>
<text x="58.2" y="142.8">Q1</text>
<text x="145.8" y="139">Q4</text>
<text x="265.8" y="141.5">+5V_VBUS</text>
<text x="35.3" y="146.6">R6</text>
<text x="112.8" y="144.1">R16</text>
<text x="126.7" y="147.9">C9</text>
<text x="135.6" y="145.3">R17</text>
<text x="156" y="146.6">U11</text>
<text x="164.8" y="146.6">U10</text>
<text x="173.7" y="144.1">U9</text>
<text x="200.4" y="147.9">R9</text>
<text x="260.3" y="146.6">+5V_EXT</text>
<text x="277.9" y="144.1">U6</text>
<text x="268.2" y="151.7">+5V</text>
<text x="35.3" y="158">R7</text>
<text x="54.4" y="159.3">Q2</text>
<text x="121.7" y="161.9">GND</text>
<text x="130.6" y="161.9">GND</text>
<text x="138.2" y="161.9">GND</text>
<text x="154.7" y="161.9">GNDGNDGND</text>
<text x="195.4" y="161.9">GND</text>
<text x="206.8" y="159.3">GND</text>
<text x="244.9" y="158">GND</text>
<text x="96.2" y="173.3">+3V3</text>
<text x="8.6" y="186">SW2</text>
<text x="101.3" y="180.9">R3</text>
<text x="67.1" y="188.5">SW1</text>
<text x="34" y="196.1">C4</text>
<text x="102.6" y="197.4">C3</text>
<text x="8.7" y="206.3">GND</text>
<text x="46.3" y="204.2" transform="rotate(-90 46.3 204.2)">GND</text>
<text x="83.1" y="205.4" transform="rotate(-90 83.1 205.4)">GND</text>
<text x="109.8" y="206.7" transform="rotate(-90 109.8 206.7)">GND</text>
</g>
<g font-size="2.2" fill="#00f">
<text x="108.5" y="8.6" transform="rotate(-90 108.5 8.6)">DTR</text>
<text x="113.6" y="8.6" transform="rotate(-90 113.6 8.6)">TXD</text>
<text x="116.1" y="8.6" transform="rotate(-90 116.1 8.6)">RXD</text>
<text x="118.7" y="8.6" transform="rotate(-90 118.7 8.6)">RTS</text>
<text x="15" y="15.8">100nF</text>
<text x="41.9" y="15.8">IO4</text>
<text x="194.7" y="17.1">RST</text>
<text x="185.3" y="22.2">SENSOR_VN</text>
<text x="185.4" y="19.6">SENSOR_VP</text>
<text x="13.7" y="27.2">100nF</text>
<text x="68.3" y="24.7">DHT22</text>
<text x="177.5" y="24.7">100nF</text>
<text x="194.3" y="24.7">IO34</text>
<text x="194.3" y="27.2">IO35</text>
<text x="194.3" y="29.8">IO32</text>
<text x="249.9" y="29.8">100nF</text>
<text x="289.3" y="24.7">100nF</text>
<text x="5.4" y="33.6">RST</text>
<text x="70.9" y="31">IO23</text>
<text x="70.9" y="33.6">IO22</text>
<text x="194.3" y="32.3">IO33</text>
<text x="194.3" y="34.9">IO25</text>
<text x="257.6" y="33.6">NCP1117LPST33T3G</text>
<text x="3.7" y="38.7">SENSOR_VN</text>
<text x="3.8" y="36.1">SENSOR_VP</text>
<text x="5" y="41.2">IO34</text>
<text x="70.9" y="36.1">TXD0</text>
<text x="70.9" y="38.7">RXD0</text>
<text x="72.1" y="41.2">IO21</text>
<text x="147.9" y="40.4" transform="rotate(-90 147.9 40.4)">CP2102N-A02-GQFN28R</text>
<text x="194.3" y="37.4">IO26</text>
<text x="194.3" y="39.9">IO27</text>
<text x="5" y="46.3">IO32</text>
<text x="5" y="43.7">IO35</text>
<text x="72.1" y="46.3">IO19</text>
<text x="194.3" y="42.5">IO14</text>
<text x="194.3" y="45">IO12</text>
<text x="5" y="53.9">IO26</text>
<text x="5" y="51.4">IO25</text>
<text x="5" y="48.8">IO33</text>
<text x="72.1" y="48.8">IO18</text>
<text x="72.1" y="51.4">IO5</text>
<text x="72.1" y="53.9">IO17</text>
<text x="194.3" y="52.6">IO13</text>
<text x="238.1" y="53.1" transform="rotate(-90 238.1 53.1)">X6511WV-17H-C60D30</text>
<text x="5" y="56.4">IO27</text>
<text x="5" y="59">IO14</text>
<text x="72.1" y="56.4">IO16</text>
<text x="72.1" y="59">IO4</text>
<text x="187.7" y="55.2">100nF</text>
<text x="5" y="61.5">IO12</text>
<text x="72.1" y="61.5">IO0</text>
<text x="72.1" y="64.1">IO2</text>
<text x="201.9" y="64.1">IO23</text>
<text x="5" y="69.1">IO13</text>
<text x="72.1" y="66.6">IO15</text>
<text x="200.8" y="71.7">RXD0</text>
<text x="201" y="69.1">TXD0</text>
<text x="201.9" y="66.6">IO22</text>
<text x="103.9" y="73">22.1k</text>
<text x="122.9" y="75.5">100nF</text>
<text x="153.4" y="74.2">10k</text>
<text x="201.9" y="74.2">IO21</text>
<text x="27.7" y="81.6">2.4GHz</text>
<text x="201.9" y="79.3">IO19</text>
<text x="201.9" y="81.8">IO18</text>
<text x="285.5" y="80.6">560</text>
<text x="103.9" y="84.4">47.5k</text>
<text x="116.1" y="84.7" transform="rotate(-90 116.1 84.7)">USB_D+</text>
<text x="118.7" y="84.2" transform="rotate(-90 118.7 84.2)">USB_D-</text>
<text x="122.9" y="85.7">100nF</text>
<text x="201.9" y="86.9">IO17</text>
<text x="201.9" y="89.5">IO16</text>
<text x="203.1" y="84.4">IO5</text>
<text x="263.9" y="86.9">5.1k</text>
<text x="122.9" y="95.8">1k</text>
<text x="175" y="90.7">100nF</text>
<text x="196.9" y="94.5">IO0_CON</text>
<text x="203.1" y="92">IO4</text>
<text x="286.8" y="95.8">KT-0603R</text>
<text x="8.8" y="99.6">IO0</text>
<text x="34" y="98.4">27</text>
<text x="62" y="98.4">IO0_CON</text>
<text x="201.9" y="97.1">IO15</text>
<text x="203.1" y="99.6">IO2</text>
<text x="233" y="98.8" transform="rotate(-90 233 98.8)">X6511WV-17H-C60D30</text>
<text x="34" y="106">27</text>
<text x="60.7" y="103.4">IO0_BTN</text>
<text x="265.2" y="102.2">KT-0603R</text>
<text x="96.4" y="111.1">USB_D+</text>
<text x="90.6" y="117.4">USB_D-</text>
<text x="131.8" y="114.9">27</text>
<text x="208" y="116.1">5.1k</text>
<text x="283.8" y="118.9" transform="rotate(-90 283.8 118.9)">IO18</text>
<text x="131.8" y="122.5">27</text>
<text x="11.5" y="127.6">RXD</text>
<text x="49.3" y="130.1">27</text>
<text x="74.7" y="127.6">TXD0</text>
<text x="178.8" y="130.1">B5819W-TP</text>
<text x="10.5" y="135.2">TXD</text>
<text x="48" y="137.7">27</text>
<text x="75.9" y="135.2">RXD0</text>
<text x="25.1" y="142.8">SS8550 Y2(RANGE:200-350)</text>
<text x="92.7" y="140.3">IO23</text>
<text x="116.6" y="142.8">1k</text>
<text x="10.4" y="149.2">DTR</text>
<text x="81" y="149.2">RST</text>
<text x="135.6" y="147.9">10k</text>
<text x="173.7" y="147.9">LESD5D5.0CT1G-ES</text>
<text x="35.3" y="151.7">10k</text>
<text x="125.5" y="150.4">100nF</text>
<text x="200.4" y="150.4">5.1k</text>
<text x="220.7" y="155.5">GT-USB-7010ASV</text>
<text x="9.2" y="160.6">RTS</text>
<text x="77.2" y="160.6">IO0_BTN</text>
<text x="270.3" y="159.3">X1311WV-03J-C40D24</text>
<text x="35.3" y="163.1">10k</text>
<text x="146.6" y="162.3" transform="rotate(-90 146.6 162.3)">LM-L2N7002LT1G-ES</text>
<text x="48" y="168.2">SS8550 Y2(RANGE:200-350)</text>
<text x="101.3" y="183.4">10k</text>
<text x="12.4" y="191.1">TS-1187A-B-A-B</text>
<text x="51.8" y="188.5">IO0_BTN</text>
<text x="111.5" y="191.1">RST</text>
<text x="74.7" y="194.9">TS-1187A-B-A-B</text>
<text x="34" y="198.7">100nF</text>
<text x="102.6" y="200">100nF</text>
</g>
<g font-size="2.2">
<text x="228.2" y="11">1</text>
<text x="67" y="12.2">1</text>
<text x="67" y="14.8">2</text>
<text x="67" y="17.3">3</text>
<text x="69.3" y="13.5">VDD</text>
<text x="69.3" y="16">SDA</text>
<text x="228.2" y="13.5">2</text>
<text x="228.2" y="16">3</text>
<text x="230.6" y="12.2">1</text>
<text x="230.6" y="14.8">2</text>
<text x="230.6" y="17.3">3</text>
<text x="67" y="19.9">4</text>
<text x="69.3" y="18.6">GND</text>
<text x="69.3" y="21.1">SCK</text>
<text x="228.2" y="18.6">4</text>
<text x="228.2" y="21.1">5</text>
<text x="228.2" y="23.7">6</text>
<text x="230.6" y="19.9">4</text>
<text x="230.6" y="22.4">5</text>
<text x="258.6" y="22.4">1</text>
<text x="262.1" y="23.4">ADJ/GND</text>
<text x="26.3" y="27.5">1</text>
<text x="28.6" y="28.7">GND</text>
<text x="39.7" y="24.4" transform="rotate(-90 39.7 24.4)">39</text>
<text x="47.2" y="28.7">GND</text>
<text x="53.2" y="27.5">38</text>
<text x="107.5" y="25" transform="rotate(-90 107.5 25)">28</text>
<text x="110" y="25" transform="rotate(-90 110 25)">27</text>
<text x="112.6" y="25" transform="rotate(-90 112.6 25)">26</text>
<text x="115.1" y="25" transform="rotate(-90 115.1 25)">25</text>
<text x="117.6" y="25" transform="rotate(-90 117.6 25)">24</text>
<text x="120.2" y="25" transform="rotate(-90 120.2 25)">23</text>
<text x="122.7" y="25" transform="rotate(-90 122.7 25)">22</text>
<text x="125.3" y="25" transform="rotate(-90 125.3 25)">21</text>
<text x="127.8" y="25" transform="rotate(-90 127.8 25)">20</text>
<text x="130.3" y="25" transform="rotate(-90 130.3 25)">19</text>
<text x="132.9" y="25" transform="rotate(-90 132.9 25)">18</text>
<text x="135.4" y="25" transform="rotate(-90 135.4 25)">17</text>
<text x="138" y="25" transform="rotate(-90 138 25)">16</text>
<text x="140.5" y="25" transform="rotate(-90 140.5 25)">15</text>
<text x="228.2" y="26.2">7</text>
<text x="228.2" y="28.7">8</text>
<text x="230.6" y="24.9">6</text>
<text x="230.6" y="27.5">7</text>
<text x="258.6" y="27.5">2</text>
<text x="258.6" y="24.9">4</text>
<text x="262.1" y="28.5">VOUT</text>
<text x="262.1" y="25.9">EP</text>
<text x="272.1" y="28.5">VIN</text>
<text x="278.1" y="27.5">3</text>
<text x="26.3" y="35.1">4</text>
<text x="26.3" y="32.6">3</text>
<text x="26.3" y="30">2</text>
<text x="28.6" y="33.8">EN</text>
<text x="28.6" y="31.3">3V3</text>
<text x="40.7" y="31.1" transform="rotate(-90 40.7 31.1)">GND</text>
<text x="47.3" y="31.3">IO23</text>
<text x="47.3" y="33.8">IO22</text>
<text x="53.2" y="30">37</text>
<text x="53.2" y="32.6">36</text>
<text x="53.2" y="35.1">35</text>
<text x="108.8" y="30.7" transform="rotate(-90 108.8 30.7)">DTR</text>
<text x="111.3" y="30.8" transform="rotate(-90 111.3 30.8)">DSR</text>
<text x="113.8" y="30.6" transform="rotate(-90 113.8 30.6)">TXD</text>
<text x="116.4" y="30.8" transform="rotate(-90 116.4 30.8)">RXD</text>
<text x="118.9" y="30.6" transform="rotate(-90 118.9 30.6)">RTS</text>
<text x="121.5" y="30.6" transform="rotate(-90 121.5 30.6)">CTS</text>
<text x="124" y="33.6" transform="rotate(-90 124 33.6)">GPIO.4</text>
<text x="126.5" y="33.6" transform="rotate(-90 126.5 33.6)">GPIO.5</text>
<text x="129.1" y="33.6" transform="rotate(-90 129.1 33.6)">GPIO.6</text>
<text x="141.8" y="32.2" transform="rotate(-90 141.8 32.2)">CHR0</text>
<text x="227" y="33.8">10</text>
<text x="228.2" y="31.3">9</text>
<text x="230.6" y="30">8</text>
<text x="230.6" y="32.6">9</text>
<text x="230.6" y="35.1">10</text>
<text x="26.3" y="40.2">6</text>
<text x="26.3" y="37.6">5</text>
<text x="28.6" y="41.4">IO34</text>
<text x="28.6" y="38.9">SENSOR_VN</text>
<text x="28.6" y="36.4">SENSOR_VP</text>
<text x="46.2" y="38.9">RXD0</text>
<text x="46.4" y="36.4">TXD0</text>
<text x="47.3" y="41.4">IO21</text>
<text x="53.2" y="37.6">34</text>
<text x="53.2" y="40.2">33</text>
<text x="103.1" y="41">29</text>
<text x="106.2" y="42">EP</text>
<text x="131.6" y="38.4" transform="rotate(-90 131.6 38.4)">GPIO.0/TXT</text>
<text x="134.2" y="38.7" transform="rotate(-90 134.2 38.7)">GPIO.1/RXT</text>
<text x="136.7" y="41" transform="rotate(-90 136.7 41)">GPIO.2/RS485</text>
<text x="227" y="36.4">11</text>
<text x="227" y="38.9">12</text>
<text x="227" y="41.4">13</text>
<text x="230.6" y="37.6">11</text>
<text x="230.6" y="40.2">12</text>
<text x="26.3" y="47.8">9</text>
<text x="26.3" y="45.3">8</text>
<text x="26.3" y="42.7">7</text>
<text x="28.6" y="46.5">IO32</text>
<text x="28.6" y="44">IO35</text>
<text x="47.3" y="46.5">IO19</text>
<text x="48.9" y="44">NC</text>
<text x="53.2" y="42.7">32</text>
<text x="53.2" y="45.3">31</text>
<text x="53.2" y="47.8">30</text>
<text x="139.2" y="43.9" transform="rotate(-90 139.2 43.9)">GPIO.3/WAKEUP</text>
<text x="227" y="44">14</text>
<text x="227" y="46.5">15</text>
<text x="230.6" y="42.7">13</text>
<text x="230.6" y="45.3">14</text>
<text x="230.6" y="47.8">15</text>
<text x="25.1" y="52.9">11</text>
<text x="25.1" y="50.3">10</text>
<text x="28.6" y="51.6">IO25</text>
<text x="28.6" y="49.1">IO33</text>
<text x="47.3" y="49.1">IO18</text>
<text x="48.5" y="51.6">IO5</text>
<text x="53.2" y="50.3">29</text>
<text x="53.2" y="52.9">28</text>
<text x="227" y="49.1">16</text>
<text x="227" y="51.6">17</text>
<text x="230.6" y="50.3">16</text>
<text x="230.6" y="52.9">17</text>
<text x="25.1" y="58">13</text>
<text x="25.1" y="55.4">12</text>
<text x="28.6" y="59.2">IO14</text>
<text x="28.6" y="56.7">IO27</text>
<text x="28.6" y="54.1">IO26</text>
<text x="47.3" y="54.1">IO17</text>
<text x="47.3" y="56.7">IO16</text>
<text x="48.5" y="59.2">IO4</text>
<text x="53.2" y="55.4">27</text>
<text x="53.2" y="58">26</text>
<text x="107.5" y="59.5" transform="rotate(-90 107.5 59.5)">1</text>
<text x="108.8" y="57.2" transform="rotate(-90 108.8 57.2)">DCD</text>
<text x="110" y="59.5" transform="rotate(-90 110 59.5)">2</text>
<text x="111.3" y="57.2" transform="rotate(-90 111.3 57.2)">RI/CLK</text>
<text x="112.6" y="59.5" transform="rotate(-90 112.6 59.5)">3</text>
<text x="113.8" y="57.2" transform="rotate(-90 113.8 57.2)">GND</text>
<text x="115.1" y="59.5" transform="rotate(-90 115.1 59.5)">4</text>
<text x="116.4" y="57.2" transform="rotate(-90 116.4 57.2)">D+</text>
<text x="117.6" y="59.5" transform="rotate(-90 117.6 59.5)">5</text>
<text x="118.9" y="57.2" transform="rotate(-90 118.9 57.2)">D-</text>
<text x="120.2" y="59.5" transform="rotate(-90 120.2 59.5)">6</text>
<text x="121.5" y="57.2" transform="rotate(-90 121.5 57.2)">VDD</text>
<text x="122.7" y="59.5" transform="rotate(-90 122.7 59.5)">7</text>
<text x="124" y="57.2" transform="rotate(-90 124 57.2)">VREGIN</text>
<text x="125.3" y="59.5" transform="rotate(-90 125.3 59.5)">8</text>
<text x="126.5" y="57.2" transform="rotate(-90 126.5 57.2)">VBUS</text>
<text x="127.8" y="59.5" transform="rotate(-90 127.8 59.5)">9</text>
<text x="129.1" y="57.2" transform="rotate(-90 129.1 57.2)">RSTb</text>
<text x="131.6" y="57.2" transform="rotate(-90 131.6 57.2)">NC</text>
<text x="134.2" y="57.2" transform="rotate(-90 134.2 57.2)">SUSPENDb</text>
<text x="136.7" y="57.2" transform="rotate(-90 136.7 57.2)">SUSPEND</text>
<text x="139.2" y="57.2" transform="rotate(-90 139.2 57.2)">CHREN</text>
<text x="141.8" y="57.2" transform="rotate(-90 141.8 57.2)">CHR1</text>
<text x="223.2" y="58">1</text>
<text x="225.5" y="59.2">1</text>
<text x="25.1" y="65.6">16</text>
<text x="25.1" y="63">15</text>
<text x="25.1" y="60.5">14</text>
<text x="28.6" y="64.3">GND</text>
<text x="28.6" y="61.8">IO12</text>
<text x="48.5" y="61.8">IO0</text>
<text x="48.5" y="64.3">IO2</text>
<text x="53.2" y="60.5">25</text>
<text x="53.2" y="63">24</text>
<text x="53.2" y="65.6">23</text>
<text x="130.3" y="60.8" transform="rotate(-90 130.3 60.8)">10</text>
<text x="132.9" y="60.8" transform="rotate(-90 132.9 60.8)">11</text>
<text x="135.4" y="60.8" transform="rotate(-90 135.4 60.8)">12</text>
<text x="138" y="60.8" transform="rotate(-90 138 60.8)">13</text>
<text x="140.5" y="60.8" transform="rotate(-90 140.5 60.8)">14</text>
<text x="223.2" y="60.5">2</text>
<text x="223.2" y="63">3</text>
<text x="223.2" y="65.6">4</text>
<text x="225.5" y="61.8">2</text>
<text x="225.5" y="64.3">3</text>
<text x="25.1" y="70.7">18</text>
<text x="25.1" y="68.1">17</text>
<text x="28.6" y="71.9">NC</text>
<text x="28.6" y="69.4">NC</text>
<text x="28.6" y="66.8">IO13</text>
<text x="47.3" y="66.8">IO15</text>
<text x="48.9" y="69.4">NC</text>
<text x="48.9" y="71.9">NC</text>
<text x="53.2" y="68.1">22</text>
<text x="53.2" y="70.7">21</text>
<text x="223.2" y="68.1">5</text>
<text x="223.2" y="70.7">6</text>
<text x="225.5" y="66.8">4</text>
<text x="225.5" y="69.4">5</text>
<text x="225.5" y="71.9">6</text>
<text x="25.1" y="73.2">19</text>
<text x="28.6" y="74.5">NC</text>
<text x="48.9" y="74.5">NC</text>
<text x="53.2" y="73.2">20</text>
<text x="223.2" y="73.2">7</text>
<text x="223.2" y="75.7">8</text>
<text x="225.5" y="74.5">7</text>
<text x="225.5" y="77">8</text>
<text x="221.9" y="80.8">10</text>
<text x="221.9" y="83.4">11</text>
<text x="223.2" y="78.3">9</text>
<text x="225.5" y="79.5">9</text>
<text x="225.5" y="82.1">10</text>
<text x="221.9" y="85.9">12</text>
<text x="221.9" y="88.4">13</text>
<text x="225.5" y="84.6">11</text>
<text x="225.5" y="87.2">12</text>
<text x="225.5" y="89.7">13</text>
<text x="221.9" y="91">14</text>
<text x="221.9" y="93.5">15</text>
<text x="225.5" y="92.2">14</text>
<text x="225.5" y="94.8">15</text>
<text x="221.9" y="96.1">16</text>
<text x="221.9" y="98.6">17</text>
<text x="225.5" y="97.3">16</text>
<text x="225.5" y="99.9">17</text>
<text x="213.9" y="121.5">A1B12</text>
<text x="215.1" y="124">A4B9</text>
<text x="221.7" y="125.3">VBUS</text>
<text x="221.7" y="122.7">GND</text>
<text x="230.5" y="122.7">SHELL</text>
<text x="230.5" y="125.3">SHELL</text>
<text x="238.6" y="121.5">4</text>
<text x="238.6" y="124">3</text>
<text x="94.9" y="126.5">1</text>
<text x="94.9" y="129.1">2</text>
<text x="97.2" y="127.8">1</text>
<text x="97.2" y="130.3">2</text>
<text x="217.9" y="131.6">B7</text>
<text x="217.9" y="129.1">A5</text>
<text x="217.9" y="126.5">B8</text>
<text x="221.7" y="130.3">CC1</text>
<text x="221.7" y="127.8">SBU2</text>
<text x="217.9" y="136.7">A7</text>
<text x="217.9" y="134.2">A6</text>
<text x="221.7" y="138">DN1</text>
<text x="221.7" y="135.4">DP1</text>
<text x="221.7" y="132.9">DN2</text>
<text x="217.9" y="141.8">A8</text>
<text x="217.9" y="139.2">B6</text>
<text x="221.7" y="143">SBU1</text>
<text x="221.7" y="140.5">DP2</text>
<text x="213.9" y="149.4">B1A12</text>
<text x="215.1" y="146.9">B4A9</text>
<text x="217.9" y="144.3">B5</text>
<text x="221.7" y="148.1">VBUS</text>
<text x="221.7" y="145.6">CC2</text>
<text x="230.5" y="148.1">SHELL</text>
<text x="238.6" y="146.9">2</text>
<text x="238.6" y="149.4">1</text>
<text x="276.5" y="149.4">2</text>
<text x="276.5" y="146.9">1</text>
<text x="278.8" y="148.1">1</text>
<text x="221.7" y="150.7">GND</text>
<text x="230.5" y="150.7">SHELL</text>
<text x="276.5" y="151.9">3</text>
<text x="278.8" y="153.2">3</text>
<text x="278.8" y="150.7">2</text>
<text x="7.4" y="187.5">1</text>
<text x="13.7" y="187.5">2</text>
<text x="65.8" y="190">1</text>
<text x="72.1" y="190">2</text>
<text x="7.4" y="195.1">3</text>
<text x="13.7" y="195.1">4</text>
<text x="65.8" y="197.7">3</text>
<text x="72.1" y="197.7">4</text>
</g>
<g font-size="1.5" fill="#000080">
<text x="68.3" y="9.6">U13</text>
<text x="178.8" y="122.6">D3</text>
</g>
</svg>
